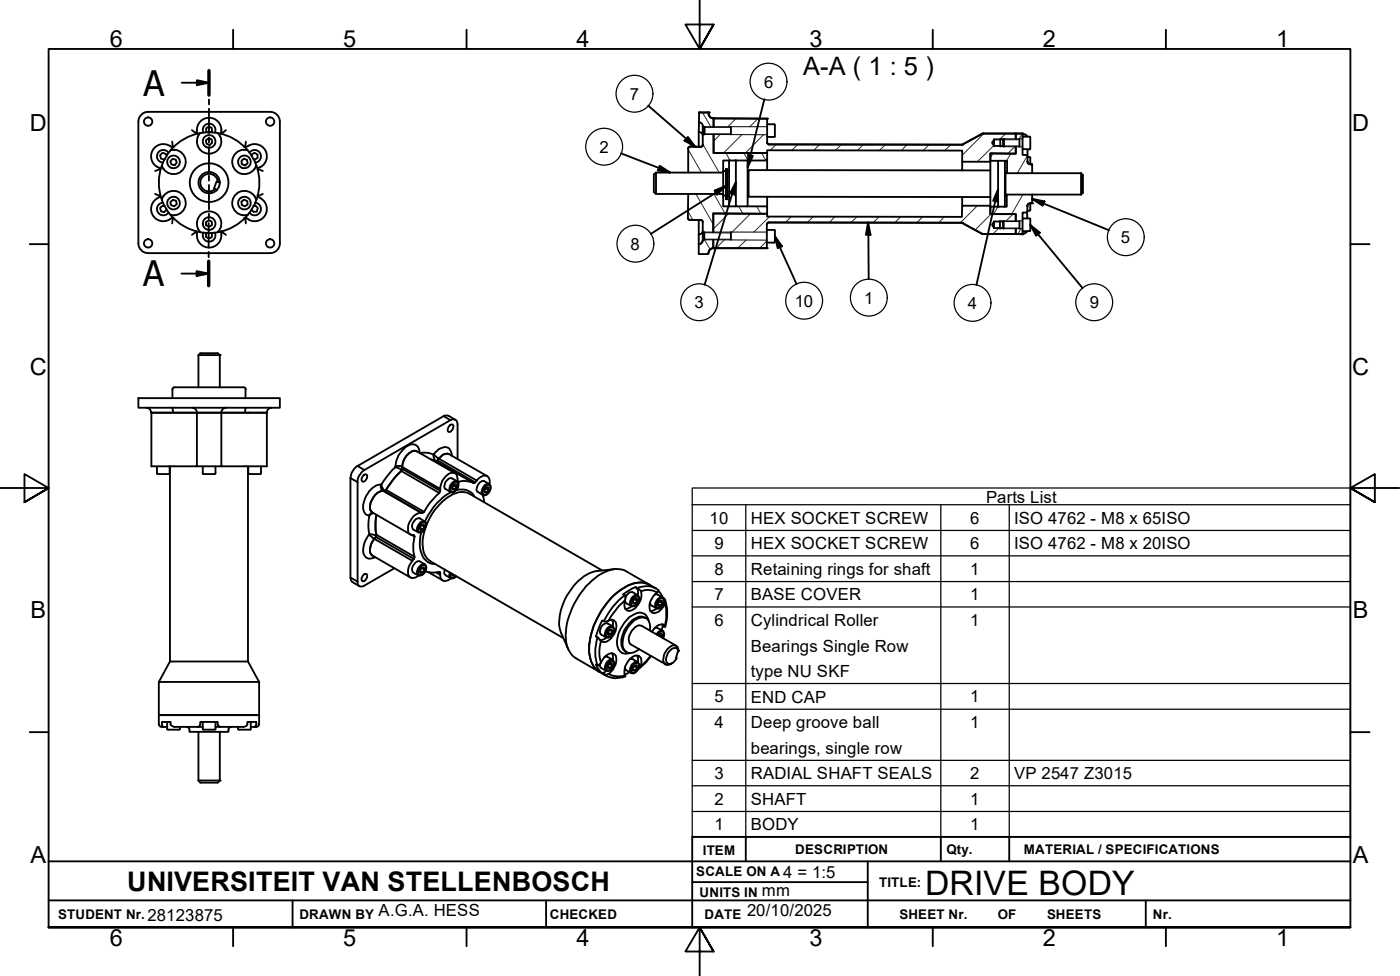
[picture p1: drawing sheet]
<svg xmlns="http://www.w3.org/2000/svg" width="287mm" height="200mm" viewBox="0 0 287 200" stroke-linecap="round" stroke-linejoin="round" font-family="sans-serif">
<!-- layer: Hatch -->
<g fill="none" stroke="#1e1e47" stroke-width=".21">
<path d="M141.2 30.7l2.7 4.7M142.7 39.8l3.6 6.2M144.1 23.1l1.7 2.9M144.1 29.5l3.4 5.9M146.4 39.8l2.3 4M146.5 24.3l-.1 .1M147.7 27.6l-1.3 1.4M148.9 31.4l.8 1.5M151 24.3l-1.7 1.7M152.2 27.6l-3.8 3.8M152.6 31.4l.8 1.5M155.5 24.3l-1.7 1.7"/>
<path d="M156.2 31.4l.9 1.5M156.7 27.6l-3.8 3.8M159.2 29.6l-1.2 1.2M163.6 29.6l-1.2 1.2M168.1 29.6l-1.2 1.2M172.6 29.6l-1.2 1.2M177.1 29.6l-1.2 1.2M181.6 29.7l-1.2 1.1M186.1 29.7l-1.3 1.2M190.6 29.7l-1.2 1.2M195 29.7l-1.2 1.2M201.8 27.4l-4.4 4.4"/>
<path d="M203.6 31.5l-.5 .8M203.8 29.8l-3.3 3.3M206.3 27.4l-1.3 1.2M207.3 31.5l-.9 1.5M208.1 30.1l-1.4 1.4M209.7 27.4l-.7 1M209.8 39.9l-2.3 4M210.8 31.9l-2.1 3.6M141.1 43.3l1 1.8M144.5 49.1l1.2 2M148.6 49.1l-1.7 1.8M149.5 43.8l-3.2 3.1"/>
<path d="M151.5 42.3l.9 1.5M153 49.2l-1.7 1.7M153.9 43.8l-3.7 3.8M155.2 42.3l.9 1.5M157.3 49.4l-1.5 1.5M157.9 44.4l-3.3 3.2M162.3 44.4l-1.2 1.2M166.8 44.4l-1.2 1.2M171.3 44.4l-1.2 1.2M175.8 44.4l-1.2 1.2M180.3 44.4l-1.2 1.3M184.7 44.4l-1.2 1.3"/>
<path d="M189.2 44.4l-1.2 1.3M193.7 44.4l-1.2 1.3M200.5 42.2l-3.5 3.5M203.3 43.9l-3.3 3.2M204.7 42.4l-.9 1.5M204.9 46.7l-1.3 1.2M207.8 43.9l-1.4 1.4M208.3 47.8l-.1 .1M209.4 46.9l-.6 1"/>
</g>
<!-- layer: Visible Edges(ISO) -->
<g fill="none" stroke="#000" stroke-width=".38">
<path d="M28.4 24.9v25a2 2 0 0 0 2 2M30.4 22.9h25a2 2 0 0 1 2 2M30.4 22.9a2 2 0 0 0-2 2M31.8 39.8l1.1 .4M32.3 34.2l.4 .2M32.7 34.4l.2 .5M32.9 39.9l-.2 .5M32.9 34.6l-1.1 .5M33.2 33.9l.4 .8M34.2 31.9l-.2-.3-.7-.3-.5 .5 .2 .7 .8 .1M34.6 31.3a1.3 1.3 0 0 0-2.2 .1 1.3 1.3 0 0 0 1 1.9M34.8 29.9a2.51 2.51 0 0 0-3.5 .9 2.51 2.51 0 0 0 .9 3.4"/>
<path d="M34.8 29.8l.6 .4 .3-.2M35 30.8a10.3 10.3 0 0 1 17.6 3.1 10.3 10.3 0 0 1-11.5 13.7M35 30.8a10.3 10.3 0 0 0 6.1 16.8M35.3 29l.1 1.2M35.4 32.6l.7 .1 .2 .6-.5 .5-.6-.1-.3-.6zM35.8 30.7a2.51 2.51 0 0 1 2 3.7 2.51 2.51 0 0 1-4.2 .2M35.9 30.7l-.9 .1M39.4 26.7l.9 .7M40.4 27.1l-.3 .4M40.4 27.1a2.55 2.55 0 0 1 2.5-3 2.55 2.55 0 0 1 2.5 3M40.6 28a2.51 2.51 0 0 0 2.3 3.5 2.51 2.51 0 0 0 2.3-3.5M41.1 27.2l-.5 .8"/>
<path d="M41.7 27.2a1.3 1.3 0 0 1 1.2-1.9 1.3 1.3 0 0 1 1.2 1.9M42.2 28.8l.6-.5 .6 .3 .1 .7-.5 .4-.6-.2zM42.5 27.1l-.2-.1v-.7l.6-.4 .5 .3 .1 .7-.3 .2M44.4 37.1l.7 .3-.1 .8-.5 .7-.6-.2zM44.6 27.2l.5 .8M44.7 37.3a1.81 1.81 0 0 0-2.3-1.6 1.81 1.81 0 0 0-1.1 2.6 1.81 1.81 0 0 0 2.8 .5M45.1 37.4a2.19 2.19 0 0 0-2.8-2.1 2.19 2.19 0 0 0-1.3 3.3 2.19 2.19 0 0 0 3.5 .3M45.3 27.1l.3 .4M46.4 26.7l-.9 .7M49.5 33l.5-.5 .7 .3 .1 .7-.5 .4-.7-.2zM49.9 30.7a2.51 2.51 0 0 0-1.9 3.7 2.51 2.51 0 0 0 4.2 .2M49.9 30.7l.8 .1"/>
<path d="M50 30l.5 .1M50.4 29l-.1 1.2M50.5 30.1a2.53 2.53 0 0 1 3.7 .5 2.53 2.53 0 0 1-.7 3.6M51.2 31.3a1.3 1.3 0 0 1 2.2 .1 1.3 1.3 0 0 1-1.1 1.9M51.6 32v-.3l.6-.4 .6 .4v.7l-.5 .3-.4-.2M52.6 33.9l-.4 .8M52.8 39.9l.1 .4a2.6 2.6 0 0 1 1.8 2.6 2.6 2.6 0 0 1-2.1 2.4l-1.1-.1-.5-.2M52.9 34.6l1 .5M53.5 34.2l-.6 .3-.1 .4M53.9 39.8l-1 .4M57.4 24.9v25a2 2 0 0 1-2 2h-25M134.6 35.4l-.5 .4v3.6l.5 .4"/>
<path d="M134.6 35.4v4.4M134.6 39.8h6.6M134.6 35.4h6.6M141.2 30.5v4.9h7.1M141.6 30l-.4 .2v.2M143.3 27.1a.76 .76 0 0 1 .8 .6M143.3 27.1v3M143.4 27.1h.1M143.4 25.1a.79 .79 0 0 1 .7 1h.3v1.3h-.3v2.4l-.3 .3-2.3-.1-.3 .3v.2M143.4 23.1h2M143.4 25.1l-.1 2M144.1 29.7v.2l-.4 .2"/>
<path d="M144.1 26.1v1.3M144.5 26v1.6M145.4 23.3a.98 .98 0 0 0 .9 1M146.4 24.3v1.7v-1.7h11v1.2M146.4 24.3a1.01 1.01 0 0 1-1-1.2h-2v2M146.4 24.3h11M148.3 39.8h-7.1l-.1 4.8M148.3 35.1v5M148.3 35.1h.6M149.2 35.1h.3M149.5 33v9.2M149.6 32.8l-.1 .1"/>
<path d="M149.9 26v1.6M150.9 32.8v.1M151 32.9l-.1 9.4M153.2 32.9l.1 .1M153.4 35.1h.1M153.4 33v9.2M157.4 28.1v1.2l.2 .3 39.8 .1M157.4 32.9v2M157.4 29.2l.2 .3 .2 .1M158.8 25.5l.1 .1v2.3M158.8 25.5h-1.4v2.6h1.4M158.9 27.9l-.1 .2"/>
<path d="M197.4 33.1v1.8M201.5 27.4l-4.1 2.3M201.5 27.4h6.8M203.1 33.1h-5.7v-2.2l-40-.1v.6h-11v-3.8v3.8h11v1.5h-9.1v2.2M203.1 34.9h-49.6v5.4l49.6 .1M203.2 33v.1M203.9 28.6l-.1 .1a.62 .62 0 0 0 0 1.1l.1 .1M203.9 28.6h1.8v1.3h-1.8M203.9 28.6v1.3M204.8 33h-.1v9.3M205.2 28.4v1.6M205.9 28.4v1.7"/>
<path d="M206.1 33l.1 .1M206.1 33l-.1 9.4M206.1 35.2h.1v5h-.1M206.2 35.5h.4M206.2 39.9h.3M208.3 27.4v1v-1h1.4v.6M208.3 27.4h1.4M209.1 28.4v1.7M209.7 30.5v1.3h1.1v1.3M209.7 27.6h.6l.4 .4M210.8 33.1a.54 .54 0 0 0 .5 .6M210.8 30.6v1.2"/>
<path d="M210.8 32.2h.4M210.8 33.1a.6 .6 0 0 0 .6 .6M211.2 32.2l.1 .2M211.2 28l.1 .2v2.2M211.2 28h-1.5v2.5l1.5 .1M211.3 30.4l-.1 .2M211.3 33.7h.4v1.8h-5.1v-2.5h-3.5v-1.6l5.2 .1v-1.4v1.4l-5.2-.1v10.9M211.3 33.7h.4M211.3 32.3v1.4M211.7 35.5h10M211.7 39.9h10M221.7 35.5l.4 .4v3.6l-.4 .4"/>
<path d="M221.7 35.5v4.4M32.7 40.4a2.54 2.54 0 0 0-1.5 3.4 2.54 2.54 0 0 0 3.6 1.2M33.4 41.5a1.3 1.3 0 0 0-1 2 1.3 1.3 0 0 0 2.2 .1M33.6 40.2a2.51 2.51 0 0 1 4.2 .2 2.51 2.51 0 0 1-2 3.7M33.6 40.1l-.4 .9M33.8 42.3l-.5-.1-.5 .4 .2 .7 .7 .2 .5-.6M34.9 41.4l.6-.4 .6 .1 .2 .7-.5 .5-.7-.3zM35 44l.9 .1M35.4 44.7l-.1 1.1M35.7 44.8l-.3-.2-.6 .4M40.1 47.3l.3 .4M40.3 47.4l-.9 .7"/>
<path d="M40.4 48.2a2.51 2.51 0 0 0 2.5 2.5 2.51 2.51 0 0 0 2.5-2.5M40.4 47.7v.5M40.6 46.9l.5 .7M40.6 46.8a2.51 2.51 0 0 1 2.3-3.5 2.51 2.51 0 0 1 2.3 3.5M41.7 47.7a1.3 1.3 0 0 0 1.2 1.8 1.3 1.3 0 0 0 1.2-1.8M42.2 45.5l.7-.4 .5 .3 .1 .7-.6 .4-.6-.3zM42.5 47.7l-.2 .1-.1 .7 .6 .4 .6-.3 .1-.7-.3-.2M45.1 46.9l-.5 .7M45.4 47.7v.5M45.5 47.4l.9 .7M45.6 47.3l-.3 .4M49.5 41.3l.5-.4 .7 .3 .1 .7-.6 .4-.6-.3z"/>
<path d="M50.3 44.7l.1 1.1M50.5 44.7l-.5 .1M50.5 44.7l.5 .3M50.7 44l-.8 .1M51.9 42.2h.6l.4 .5-.3 .7h-.6l-.4-.5M52.2 40.2a2.51 2.51 0 0 0-4.2 .2 2.51 2.51 0 0 0 1.9 3.7M52.2 40.1l.4 .9M52.3 41.5a1.3 1.3 0 0 1 1.1 2 1.3 1.3 0 0 1-2.2 .1M141.1 44.6l.1 .4 .3 .1M141.1 44.7l.2 .3 .2 .1M141.5 45.1h2.4l.2 .4M143.3 50v2.1h2a1.07 1.07 0 0 1 1-1.2"/>
<path d="M143.3 48.1v1.9M143.3 45.1v3M143.7 45.1l.4 .2v.2M144.1 45.5v2.2h.2v1.3h-.2v.3M144.1 49.3l-.3 .6-.5 .1M144.1 49.3a.76 .76 0 0 1-.8 .7M144.1 47.4a.91 .91 0 0 1-.8 .7M144.1 47.7v1.3M144.5 47.6v1.5M146.3 50.9v-1.8v1.8h11M146.3 50.9h11M146.3 50.9a.98 .98 0 0 0-.9 .9"/>
<path d="M148.3 40.1v2.2h9.1v1.5h-11.1v3.8v-3.8h11.1v.6h39.9l.1-2.2h5.7M148.3 40.1h.9v.7h-.3v-6.2h.3v5.5h.3M149.5 42.2l.1 .1M149.9 47.6v1.5M150.9 42.1l.1 .1M153.3 42.2l-.1 .1M153.4 40.1h.1M157.3 46v1.1M157.3 49.7v1.2M157.4 40.3v2M157.7 45.6l-.4 .2v.2M158.9 47.2v2.3"/>
<path d="M158.9 47.3l-.2-.2h-1.4v2.6h1.4l.2-.1M197.3 45.7l-39.8-.1-.2 .4M197.3 45.7l4.2 2.2M197.4 40.4v1.8M201.5 47.9l8.2 .1M203.1 42.3l.1 .1M203.9 45.4l-.4 .6 .4 .7M203.9 45.4h1.8v1.3h-1.8M203.9 45.4v1.3M204.7 42.3l.1 .1M204.7 42.3v.1M205.1 45.3v1.6"/>
<path d="M205.9 45.3v1.6M209.1 45.3v1.6M209.7 47.4v.6l-1.4-.1v-1v1h-6.8M210.7 47.4l-.5 .4h-.5M210.7 43.6v1.2M210.8 43.2h.3M211.1 44.8h-1.4v2.6h1.4M211.2 44.8l.1 .1M211.3 41.7a.6 .6 0 0 0-.6 .6M211.3 43l-.1 .2M211.3 41.7h.4v-1.8h-5.2v2.5h-3.4v1.5h5.2v1.4v-1.4h-5.2v-1.6M211.3 41.7a.55 .55 0 0 0-.5 .6l-.1 1.3h-1v1.2"/>
<path d="M211.3 45v2.2l-.1 .2M211.3 41.7h.4M211.3 41.7v1.3M35.4 79.8v1.8M35.8 79.4h14.2h.2l.2 .4M35.8 79.4l-.4 .2v.2M40.7 72.8l.4-.4h3.5l.5 .4M40.7 72.8h4.4M40.7 72.8v6.6M45.1 72.8v6.6M50.4 79.8v1.8M28.4 81.6h29v2h-29z"/>
<path d="M30 83.6a.98 .98 0 0 1 1 1M31.1 84.6v11h23.6v-11M31.1 84.6h4.1M31.1 84.6h23.6M32.2 95.6v1.4l.2 .2M34.8 95.6v1.5l-2.4 .1M34.8 95.8l.1 .2M34.9 95.9v39.7M35.3 83.6l.2 1M39.4 83.6a.98 .98 0 0 1 1 1v11M41.6 95.6v1.5l2.4 .1M44.2 95.6v1.4l-.2 .2"/>
<path d="M46.4 83.6a.98 .98 0 0 0-1 1v11M50.4 83.6l-.1 1M50.9 95.9v39.7M50.9 95.8v.2M50.9 95.6v1.4l.2 .2M51.1 97.2h2.2M53.5 95.6v1.4l-.1 .2M55.7 83.6a.98 .98 0 0 0-1 1M74.5 97.4a.48 .48 0 0 1 .8-.1 .48 .48 0 0 1-.1 .7l-.4 .6-.3 .1a.8 .8 0 0 1 0-1.3zM78.2 99.3l.3 .9 .5 .4M81.1 95.8l1.4 .5M88.5 94.2l.8 .4 .3-.1a2.84 2.84 0 0 1 2.3-1.5l8 4.6"/>
<path d="M88.9 93.2l.3 1 .2 .4M91.9 98.2l.6-.2 1.2 .6a1.44 1.44 0 0 1-1.1 2.3l-1.2-.6a1.42 1.42 0 0 1 .5-2.1zM92.4 87.1l.4-.1a.98 .98 0 0 1-.8 1.5 1.09 1.09 0 0 1 .4-1.4zM93 99.4l.6 .4M93.1 99.5l-.3 .3M93.2 99.3h.4v.5l-.4 .5h-.4v-.5zM93.3 97l-7.8-4.5a1.89 1.89 0 0 0-2.2 1 4.9 4.9 0 0 0-.9 2.9 21.6 21.6 0 0 0-3.4 4.2 2.8 2.8 0 0 0-2.8 2 1.83 1.83 0 0 0 .2 2.4l7.8 4.5M93.4 86l-1.4-.8h-.8l-17.9 10.3a3.3 3.3 0 0 0-1.4 2.5v20.4l.1 .5 .3 .4 1.4 .8M93.9 94v-7.1a.91 .91 0 0 0-.5-.9 .91 .91 0 0 0-1 .1l-17.7 10.2a3 3 0 0 0-1.4 2.5v20.4a.84 .84 0 0 0 .4 .9 .84 .84 0 0 0 1-.1l6.2-3.5M98.5 98.8l.6-.2 1.2 .6a1.5 1.5 0 0 1-1.1 2.3l-1.2-.7a1.35 1.35 0 0 1 .3-1.8zM99.8 99.8l.4 .1v.6l-.4 .5-.4-.1v-.6zM100.4 99.3a1.25 1.25 0 0 0-1.2-1.8l-1.2 .7-.7 .8a6.8 6.8 0 0 0-3.4-.3 1.36 1.36 0 0 0-.9-1.8 3.2 3.2 0 0 0-2.7 2.9v.9a23.2 23.2 0 0 0-3.3 4.2l-.3 .2a2.71 2.71 0 0 0-2.6 1.8 2.36 2.36 0 0 0 0 2.6l.8 .2 .1 .2a9.5 9.5 0 0 0 0 4.3v.2a3.4 3.4 0 0 0-1.1 3.8l.2 .1a1.44 1.44 0 0 0 1.8-.4"/>
<path d="M74.7 117.7l.4-.1a.86 .86 0 0 1-.3 1.4l-.3 .1a.73 .73 0 0 1 0-1.2zM75.8 109.5l1.4 .3M76.6 105.2l-.8 .5M77.2 105.5a14.7 14.7 0 0 0 0 4.4 3.7 3.7 0 0 0-1.1 3.6l.3 .4 7.8 4.5M85.1 106.6l.8-.4 1.2 .7a1.13 1.13 0 0 1 .1 1.5 1.21 1.21 0 0 1-1.4 .7l-1-.6a1.37 1.37 0 0 1 .3-1.9zM85.1 115.4l.8-.4 1.2 .6a1.49 1.49 0 0 1-.7 2.3h-.6l-1-.6a1.37 1.37 0 0 1 .3-1.9zM86.2 107.9l-.1 .3 .6 .3M86.2 116.8l-.1 .2 .6 .3M86.3 107.8l.2-.2 .6 .3M86.3 116.6l.2-.2 .6 .3M86.5 107.6l.4-.2 .2 .5-.4 .6-.5 .1-.1-.5zM86.5 116.4l.4-.1 .2 .4-.4 .6-.5 .2-.1-.5z"/>
<path d="M87.2 117a6.9 6.9 0 0 0 3.1 .3 1.38 1.38 0 0 0 .8 1.8l.8-.2 .6-.3M87.9 117.3l2.9 1.6M88.3 115.1l27.2 15.6M91.2 116.7v1l1.3 .8a1.09 1.09 0 0 0 1.1-.4M92.8 117.6v.3l.4 .1 .1-.1M92.8 100.1l.4 .2M92.8 117.8l.4 .2M96.3 101.2l27.2 15.7M99.2 101.5l.1 1.4M99.4 100.7l.4 .3M99.6 100l.6 .5M99.7 100.1l-.3 .3"/>
<path d="M126 116.6l-3.5 .4a8.2 8.2 0 0 0-5.7 4.3 10.6 10.6 0 0 0-2 7.5l1.8 4.3M133.3 119.9a5.4 5.4 0 0 0-5.8 .9 16.2 16.2 0 0 0-6.7 12.9 5.1 5.1 0 0 0 2.2 4M133.3 119.9l-4.8-2.8a4.5 4.5 0 0 0-4.5 .2 15.7 15.7 0 0 0-7.9 13.6 4.8 4.8 0 0 0 2.1 4l4.8 2.8M133.3 119.9l1.7 1 .1 .3-.2 .1a4 4 0 0 0-1.7 3.3 1.09 1.09 0 0 0 .7 1 1.09 1.09 0 0 0 1.2-.3 2.78 2.78 0 0 0 1.4-2.2l-.4-.5M32.6 139.8v6.8h20.5v-6.8M32.6 139.8h20.5M34.9 135.6h16M34.9 135.6l-2.3 4.2M50.9 135.6l2.2 4.2M122.2 136.2l.4 .1a.61 .61 0 0 0 .7-.5 2.58 2.58 0 0 1 2.4-1.9 1.59 1.59 0 0 1 .6 2.2 3.7 3.7 0 0 1-1.8 2.1 1.69 1.69 0 0 1-1.7-1zM123.5 127.2a1.48 1.48 0 0 0 1.7-.1 1.1 1.1 0 0 1 1.2 1.4 4 4 0 0 1-2.2 3.1 1.61 1.61 0 0 1-1.5-.9l-.5-.3zM123.6 128.1l.9-.4 1.2 .6a1.49 1.49 0 0 1-1.4 2.3l-1-.6a1.43 1.43 0 0 1 .3-1.9z"/>
<path d="M124 134.7l.5-.1 1.2 .6a1.49 1.49 0 0 1-1.4 2.3l-1.1-.7-.1-.7M124.4 137.5l-.9 .5M124.4 130.6l-.5 .4-.8 .2M124.7 129.7l.6 .3M124.7 136.6l.5 .3M124.7 136.3v.2M124.8 129.4l-.1 .3M124.9 129.1l.5-.1 .2 .4-.3 .6-.5 .2-.2-.5zM125 136l.5 .3M125 136l-.2 .2M125 129.1l-.2 .2M125 135.9l.5-.1v.5l-.3 .6-.5 .1v-.5z"/>
<path d="M125 129.1l.6 .3M125.5 133.9l.2 .5v.9M125.5 127l.2 .5v.9M127.8 121.8l2.6-1.5 .5 .3a1.31 1.31 0 0 1 .6 1.9 3.5 3.5 0 0 1-2.4 2.7h-.3a1.55 1.55 0 0 1-.5-2.3 .83 .83 0 0 0-.5-1.1zM128.3 133.5l.2 .2M129.1 135.1h.6l1.1 .6M129.2 137.7l-1.1 .5M129.5 124.3l-.7 .4-.5 .1M129.8 137.2l.5 .2M129.8 123.4l.5 .3M130.1 136.5l-.3 .4M130.1 136.5l.6 .3"/>
<path d="M130.2 122.6h.4l.1 .5-.4 .6h-.4l-.1-.5zM130.2 136.3h.4l.1 .5-.4 .6h-.4l-.1-.5zM130.4 120.3a1.49 1.49 0 0 1 .4 1.7M130.7 134.4l.2 .4-.1 .9M130.7 123.1l-.6-.4-.3 .6M130.8 135.7a1.5 1.5 0 0 1-1.1 2.3l-1.2-.6-.3-.6M130.8 122a1.41 1.41 0 0 1-.4 2l-.4 .3-.5-.1-1-.6-.3-.5M130.8 122l-1.1-.7a1.45 1.45 0 0 0-1.4 1.2M130.9 137.1a1.87 1.87 0 0 0 .2-2.7 2.47 2.47 0 0 0-2.7 1.9 2.81 2.81 0 0 0-.1 2.3 4.4 4.4 0 0 1-4-.2l-1.3-.7M132.3 126.6l.2 .1M133.3 129.2a2.14 2.14 0 0 0-1-2.6 3.3 3.3 0 0 0-3.3 1.7 5.2 5.2 0 0 0-1.1 4.6 1.56 1.56 0 0 0 2.4 .6l.8-.5M133.5 134.4l-.8 1.1-1.6 1.5"/>
<path d="M134.2 121.9l.5-.1 1.3 .6a1.5 1.5 0 0 1-1.2 2.3l-1.3-.7-.2-.5M134.2 128.8l.5-.1 1.3 .6a1.13 1.13 0 0 1 0 1.5M134.7 124.7l-.8 .5h-.5M134.9 123.8l.5 .3M135 123.5l-.1 .2M135.1 121.1l.6 .8 .2 .5M135.1 123.4l.2-.2 .5 .4M135.3 130v.1M135.3 123.1h.5v.5l-.4 .5-.4 .1-.1-.5zM135.8 128l.2 .3M135.8 130.4l-.5-.3-.2 .2 .2-.4h.5v.5l-.1 .2M136 128.3l.5 .2a.61 .61 0 0 0-.4-.6 .61 .61 0 0 0-.7 .1l-.9 .5-.8 1"/>
<path d="M136 128.3l-.3 .9M136.4 122.9a9.2 9.2 0 0 1 .1 5.5M138.7 134.7v.1a1.38 1.38 0 0 1-1.9 1.1 2.39 2.39 0 0 1 1.1-3l.5-.1a.65 .65 0 0 1 .7 .7 .99 .99 0 0 0-.4-1.2 .99 .99 0 0 0-1.3 .3 2.86 2.86 0 0 0-1.2 3.2 .98 .98 0 0 0 1.7 .1M138.7 132.3l-7.1-4a1.85 1.85 0 0 0-2.1 1 2.1 2.1 0 0 0-.1 2.8l7.1 4M139.1 133.5l-.5 1.6 .1-.1M32.6 148.4v-1.8h20.5v1.8M32.6 148.4a.6 .6 0 0 0 .6 .6M33.1 149h1.2M33.6 149a.45 .45 0 0 1-.4-.6v-.4h1.8l.1 .7 .6 .3h5.9M34.3 149.4l.1 .1h2.4M34.3 148v1.4M36.9 149.4l-.2 .1"/>
<path d="M36.9 149v.4M38.3 149a.6 .6 0 0 1 .6 .6M38.9 149.5v.5h8v-.5M40.6 149l.5-.5v-.5h3.5l.1 .6 .4 .4M40.7 160l.4 .4h3.5l.5-.4M40.7 160h4.4M40.7 150v10M41.6 148v1.4M41.6 149.4l.2 .1h2.2M44.2 149h5.7a.82 .82 0 0 0 .8-.6v-.4h1.9l-.1 .7-.3 .3M44.2 148v1.4M44.2 149.4l-.2 .1"/>
<path d="M45.1 150v10M47.5 149a.6 .6 0 0 0-.6 .6M48.8 149.4l.2 .1M48.8 149v.4M49 149.5h2.3M51.4 148v1.4M51.4 149.4l-.1 .1M53.1 148.4a.6 .6 0 0 1-.6 .6h-1.1"/>
<circle cx="30.4" cy="24.9" r=".86"/>
<circle cx="35.6" cy="33.2" r="1.3"/>
<circle cx="42.9" cy="37.4" r="4"/>
<circle cx="42.9" cy="29" r="1.3"/>
<circle cx="50.1" cy="33.2" r="1.3"/>
<circle cx="55.4" cy="24.9" r=".86"/>
<circle cx="30.4" cy="49.9" r=".86"/>
<circle cx="35.6" cy="41.6" r="1.3"/>
<circle cx="42.9" cy="45.8" r="1.3"/>
<circle cx="50.1" cy="41.6" r="1.3"/>
<circle cx="55.4" cy="49.9" r=".86"/>
</g>
<g fill="#000">
<circle cx="143.4" cy="23.1" r=".19"/>
<circle cx="145.4" cy="23.1" r=".19"/>
<circle cx="146.4" cy="24.3" r=".19"/>
<circle cx="157.4" cy="24.3" r=".19"/>
<circle cx="197.4" cy="29.7" r=".19"/>
<circle cx="201.5" cy="27.4" r=".19"/>
<circle cx="208.3" cy="27.4" r=".19"/>
<circle cx="209.7" cy="27.4" r=".19"/>
<circle cx="146.3" cy="50.9" r=".19"/>
<circle cx="157.3" cy="50.9" r=".19"/>
<circle cx="197.3" cy="45.7" r=".19"/>
<circle cx="201.5" cy="47.9" r=".19"/>
<circle cx="208.3" cy="47.9" r=".19"/>
<circle cx="209.7" cy="48" r=".19"/>
<circle cx="211.7" cy="41.7" r=".19"/>
<circle cx="45.1" cy="72.8" r=".19"/>
<circle cx="139.1" cy="133.3" r=".19"/>
<circle cx="45.1" cy="160" r=".19"/>
</g>
<!-- layer: Threads(ISO) -->
<g fill="none" stroke="#000" stroke-width=".21">
<path d="M144.1 27.6h13.3M144.1 26h13.3M144.3 27.4h5.6M144.3 26.1h5.6M205.2 30l4.5 .1M205.2 28.4h4.5M205.7 29.9h3.4M205.7 28.6h3.4M144.1 47.6h13.2M144.1 49.1l13.2 .1M144.3 49h5.6M144.3 47.7l5.6 .1"/>
<path d="M205.1 46.9h4.6M205.1 45.3h4.6M205.7 46.7h3.4M205.7 45.4h3.4"/>
</g>
<!-- layer: Visible Tangent Edges(ISO) -->
<g fill="none" stroke="#000" stroke-width=".38">
<path d="M71.9 98l1.4 .8M73.3 95.5l1.4 .8M81.1 95.7l.4-.2 .8 .1 8 4.6M81.1 95.7l-1.8 2-1.1 1.6M82.3 96.5l7.8 4.5M82.5 96.1l7.8 4.5M86 92.8a1.55 1.55 0 0 0-.8-1.6 1.55 1.55 0 0 0-1.8 .3 5.3 5.3 0 0 0-2.3 4.2M86.2 92.8h1.1l1.7 .3M89 93.1l1 .9 7.8 4.5M89 93.1a2.65 2.65 0 0 1 3-1.3l.5 .8 .1 .8M89.3 94.6l7.9 4.4M89.7 94.4l7.8 4.5"/>
<path d="M91 85.3l1.4 .8M93 99.1a.57 .57 0 0 1 .7-.3 .57 .57 0 0 1 .3 .8 1.55 1.55 0 0 1-1.4 1.2 1.22 1.22 0 0 1 .4-1.7zM93.7 98.6a1.42 1.42 0 0 0-1.5 1.5 .57 .57 0 0 0 .3 .7M93.9 98.6l.1 .1M99.4 99.8l.2-.2a.58 .58 0 0 1 .8-.2 .58 .58 0 0 1 .2 .8 1.17 1.17 0 0 1-1.5 1.1l-.1-.7zM100.3 99.2a1.57 1.57 0 0 0-1.4 2.1l.2 .2M71.9 118.4l1.4 .8M75.7 105.7l-.1 1.6 .1 2.2M76.5 105.1l-.6 .2-.2 .4M77 114.2l-.4 .2a1.49 1.49 0 0 1-1.6-.2 1.49 1.49 0 0 1-.5-1.6l.4-1.8 .8-1.3 1.1 .9 7.8 4.5M77.1 110l7.8 4.6M77.2 109.6l7.8 4.5"/>
<path d="M78.9 100.6l7.7 4.6M79.2 100.4l7.8 4.5M84.4 109.6l.6 .4M86.2 107.4l.2-.1a.58 .58 0 0 1 .7-.3 .58 .58 0 0 1 .3 .8 1.33 1.33 0 0 1-1.4 1.2l-.2-.3v-.5zM86.2 116.3l.2-.2a.58 .58 0 0 1 .7-.2 .58 .58 0 0 1 .3 .7 1.16 1.16 0 0 1-1.5 1.1l-.1-.7zM86.4 105.1l-8-4.6-.3-.7 .1-.5a3.9 3.9 0 0 0-3.3 2.7 2.97 2.97 0 0 0 .2 3.5l.6 .2M86.4 109.1a5.9 5.9 0 0 0 .8 5.6 2.55 2.55 0 0 0 2.1 .9M87.1 106.9a1.49 1.49 0 0 0-1.5 1.9l.2 .3M87.1 115.6a1.56 1.56 0 0 0-1.3 2.3M87.2 108.2a6.8 6.8 0 0 0 .4 6.3l.7 .6M89.5 117.3l.8 .5M90 117.2l.3 .2"/>
<path d="M92.3 117.3l-.2 .7 .4 .5M92.5 100.9a12.1 12.1 0 0 0-5.3 6M92.5 117.5a.62 .62 0 0 0 .1 .9 .62 .62 0 0 0 .9-.4M93.5 100.5a3.1 3.1 0 0 1 3.8 1.3M96.3 101.2a4.1 4.1 0 0 0-4.5 .7 12.6 12.6 0 0 0-4.4 5.9M122.6 130.6a9.3 9.3 0 0 0 0 5.7M123.3 131.3l-.4 2.1 .1 1.3 .3 1.1M123.8 138.2l.5 .2M124.7 129l.1-.2a.62 .62 0 0 1 1-.2 .62 .62 0 0 1 .1 .9 1.16 1.16 0 0 1-1.4 1 1.38 1.38 0 0 1 .2-1.5zM124.7 135.8l.3-.2a.57 .57 0 0 1 .8-.1 .57 .57 0 0 1 .1 .8l-.6 .9a.57 .57 0 0 1-.8 .1 .57 .57 0 0 1-.2-.7zM124.8 138.1l.9 .4 .9 .1 1.6-.2M125.7 128.3a1.57 1.57 0 0 0-1.5 2.2l.1 .1"/>
<path d="M125.7 135.2a1.57 1.57 0 0 0-1.5 2.2l.1 .1M128.1 122a15 15 0 0 0-4.3 5.3M128.2 123l-1.6 1.6-1.8 2.6M129.9 122.5l.2-.2a.59 .59 0 0 1 .8 0 .59 .59 0 0 1 .1 .8 1.1 1.1 0 0 1-1.4 1l-.2-.6zM130 136.1a.6 .6 0 0 1 .9-.1 .6 .6 0 0 1 0 .8 1.02 1.02 0 0 1-1.4 1l-.1-.4 .1-.5zM130.7 120.5l1.2-.3a4 4 0 0 1 2.7 .4M130.8 135.7a1.45 1.45 0 0 0-1.3 .7 1.45 1.45 0 0 0 0 1.5M130.8 122a1.45 1.45 0 0 0-1.3 .7 1.45 1.45 0 0 0 0 1.5M131.4 121.2l1.6-.3 .9 .1 .9 .4M132.3 126.6a2.45 2.45 0 0 0-2.9 .8 5.5 5.5 0 0 0-1.8 5.3l.2 .3 .5 .5M133 127.2a1.99 1.99 0 0 0-1.4-1.6 1.99 1.99 0 0 0-2 .6 7 7 0 0 0-3 6.1 1.83 1.83 0 0 0 2.6 1.6M133.4 134.4l-2 2.1"/>
<path d="M134.8 130.1l.4-.4a.56 .56 0 0 1 .8-.2 .56 .56 0 0 1 .1 .7l-.1 .6M135.1 123a.64 .64 0 0 1 1-.3 .64 .64 0 0 1-.1 1.1l-.3 .5a.6 .6 0 0 1-.8 .3 .6 .6 0 0 1-.3-.8zM136 122.4a1.53 1.53 0 0 0-1.6 1.7v.3l.2 .3M136 129.3h-.6l-.8 .7M136.4 123.8l.3 1v2l-.3 1.4"/>
</g>
<!-- layer: Section View Lines(ISO) -->
<g fill="none" stroke="#000" stroke-width=".38">
<path d="M37.3 17h5.6M40.4 16.4l2.5 .6-2.5 .5zM42.9 14.5v5M42.9 20.4v1M42.9 22.3v5M42.9 28.2v1M42.9 30.1v5M42.9 36v1M42.9 37.9v5M37.2 56.1h5.6M40.3 55.6l2.5 .5-2.5 .5zM42.8 45.7v5"/>
<path d="M42.8 51.6v1.1M42.8 53.5v5M42.9 43.8l-.1 1.1"/>
</g>
<path d="M42.9 14.5v5M42.8 53.5v5" fill="none" stroke="#000" stroke-width=".7"/>
<path d="M40.4 16.4l2.5 .6-2.5 .5zM40.3 55.6l2.5 .5-2.5 .5z" fill="#000"/>
<!-- layer: Symbols(ISO) -->
<g fill="none" stroke="#000" stroke-width=".25">
<path d="M142 103.4v-3.4h135v3.4M142 103.4v68.1h135v-68.1M142 103.4h135M142 108.7h135M142 113.9h135M142 119.2h135M153 103.4v68.1M193 103.4v68.1M207 103.4v68.1M142 124.4h135M142 140.1h135M142 145.4h135"/>
<path d="M142 155.8h135M142 161h135M142 166.3h135"/>
<circle cx="130.1" cy="19.2" r="3.8"/>
<circle cx="157.6" cy="16.7" r="3.8"/>
<circle cx="123.9" cy="30.1" r="3.8"/>
<circle cx="130.3" cy="49.9" r="3.8"/>
<circle cx="230.9" cy="48.6" r="3.8"/>
<circle cx="143.4" cy="61.9" r="3.8"/>
<circle cx="164.9" cy="61.6" r="3.8"/>
<circle cx="178.2" cy="61" r="3.8"/>
<circle cx="199.5" cy="62.1" r="3.8"/>
<circle cx="224.4" cy="61.9" r="3.8"/>
</g>
<!-- layer: Border_0 -->
<g fill="none" stroke="#000" stroke-width=".38">
<path d="M47.8 6.1v3.9M95.7 6.1v3.9M143.5 0v10l-2.9-5h5.8l-2.9 5 2.9-5M191.3 6.1v3.9M239.1 6.1v3.9M6.1 50h3.9M277 50h3.9M0 100h10l-5-2.8v5.7l5-2.9-5 2.9M287 100h-10l5-2.8v5.7l-5-2.9 5 2.9M6.1 150.1h3.9M277 150.1h3.9M10 190.1v-180.1h267v180.1h-267h267"/>
<path d="M47.8 190.1v3.8M95.7 190.1v3.8M146.4 195l-2.9-4.9 2.9 4.9h-5.8l2.9-4.9v9.9M191.3 190.1v3.8M239.1 190.1v3.8"/>
</g>
<!-- layer: Sketch Geometry(ISO) -->
<path d="M10 176.5h267M153 171.5v5M178 176.5v13.6M193 171.5v5M207 171.5v5M277 171.5h-135v18.6M10 190.1h267M10 184.5h267M60 184.5v5.6M112 184.5v5.6M142 180.8h36M235 184.5v5.6" fill="none" stroke="#000" stroke-width=".38"/>
<!-- layer: Symbols(ISO) -->
<g fill="none" stroke="#000" stroke-width=".38">
<path d="M127.4 31.4l10.1 4M133 21.7l9.6 8.4M135.3 34l2.2 1.4-2.6-.5zM141.1 28.1l1.5 2-2.2-1.3zM146.6 39.1l2.3-1-1.8 1.8zM148.9 38.1l-15.4 9.8M150.9 37.3l-.2 2.6-1-.3zM150.9 37.3l-6.4 21.1M153.5 31.8l.9 .1-1 2.4zM156.8 20.3l-3.4 14M204.7 38.8v2.5l-1-.2zM204.7 38.8l-4.4 19.6"/>
<path d="M158.9 48.4l1.5 2.1-.9 .4zM158.9 48.4l4.5 9.8M178.1 45.6l.5 2.5h-1zM178.1 45.6l.1 11.6M211.3 46.1l2 1.6-.8 .6zM211.3 46.1l10.8 13M211.7 40.8l2.5 .5-.3 .9zM211.7 40.8l15.8 6.4"/>
</g>
<path d="M135.3 34l2.2 1.4-2.6-.5zM141.1 28.1l1.5 2-2.2-1.3zM146.6 39.1l2.3-1-1.8 1.8zM150.9 37.3l-.2 2.6-1-.3zM153.5 31.8l.9 .1-1 2.4zM158.9 48.4l1.5 2.1-.9 .4zM178.1 45.6l.5 2.5h-1zM204.7 38.8v2.5l-1-.2zM211.3 46.1l2 1.6-.8 .6zM211.7 40.8l2.5 .5-.3 .9z" fill="#000"/>
<g font-size="7.2">
<text x="29.4" y="19.6">A</text>
<text x="29.3" y="58.7">A</text>
</g>
<text font-size="6.9" x="189.7" y="183.4">DRIVE BODY</text>
<text font-size="5.5" x="26.1" y="182.6">UNIVERSITEIT VAN STELLENBOSCH</text>
<text font-size="5.2" x="164.7" y="15.4">A-A ( 1 : 5 )</text>
<g font-size="4.8">
<text x="22.5" y="9.7">6</text>
<text x="70.4" y="9.7">5</text>
<text x="118.2" y="9.7">4</text>
<text x="166.1" y="9.7">3</text>
<text x="213.9" y="9.7">2</text>
<text x="261.7" y="9.7">1</text>
<text x="6.1" y="26.8">D</text>
<text x="277.4" y="26.8">D</text>
<text x="6.1" y="76.8">C</text>
<text x="277.4" y="76.8">C</text>
<text x="6.2" y="126.7">B</text>
<text x="277.5" y="126.7">B</text>
<text x="6.2" y="176.8">A</text>
<text x="277.5" y="176.8">A</text>
<text x="22.5" y="193.9">6</text>
<text x="70.4" y="193.9">5</text>
<text x="118.2" y="193.9">4</text>
<text x="166.1" y="193.9">3</text>
<text x="213.9" y="193.9">2</text>
<text x="261.7" y="193.9">1</text>
</g>
<g font-size="3.4">
<text x="156.7" y="18">6</text>
<text x="129.2" y="20.4">7</text>
<text x="122.9" y="31.3">2</text>
<text x="129.3" y="51.2">8</text>
<text x="229.9" y="49.8">5</text>
<text x="142.4" y="63.2">3</text>
<text x="163" y="62.9">10</text>
<text x="177.2" y="62.2">1</text>
<text x="198.5" y="63.3">4</text>
<text x="223.5" y="63.2">9</text>
<text x="145.5" y="107.3">10</text>
<text x="154" y="107.4">HEX SOCKET SCREW</text>
<text x="199" y="107.3">6</text>
<text x="202.2" y="103">Parts List</text>
<text x="208" y="107.4">ISO 4762 - M8 x 65ISO</text>
<text x="146.6" y="112.6">9</text>
<text x="154" y="112.6">HEX SOCKET SCREW</text>
<text x="199" y="112.6">6</text>
<text x="208" y="112.6">ISO 4762 - M8 x 20ISO</text>
<text x="146.6" y="117.8">8</text>
<text x="154" y="117.8">Retaining rings for shaft</text>
<text x="199" y="117.8">1</text>
<text x="146.6" y="123">7</text>
<text x="154" y="123.1">BASE COVER</text>
<text x="199" y="123.1">1</text>
<text x="146.6" y="128.3">6</text>
<text x="154" y="128.3">Cylindrical Roller</text>
<text x="199" y="128.3">1</text>
<text x="154" y="133.5">Bearings Single Row</text>
<text x="146.6" y="144">5</text>
<text x="154" y="138.7">type NU SKF</text>
<text x="199" y="144">1</text>
<text x="146.6" y="149.2">4</text>
<text x="154" y="144">END CAP</text>
<text x="154" y="149.2">Deep groove ball</text>
<text x="199" y="149.2">1</text>
<text x="154" y="154.4">bearings, single row</text>
<text x="146.6" y="159.7">3</text>
<text x="154" y="159.7">RADIAL SHAFT SEALS</text>
<text x="199" y="159.7">2</text>
<text x="208" y="159.7">VP 2547 Z3015</text>
<text x="146.6" y="164.9">2</text>
<text x="154" y="165">SHAFT</text>
<text x="199" y="164.9">1</text>
<text x="146.6" y="170.2">1</text>
<text x="154" y="170.2">BODY</text>
<text x="199" y="170.2">1</text>
<text x="160.7" y="180">4 = 1:5</text>
<text x="156.3" y="183.6">mm</text>
<text x="30.2" y="188.7">28123875</text>
<text x="77.7" y="187.6">A.G.A. HESS</text>
<text x="153.2" y="187.6">20/10/2025</text>
</g>
<g font-size="2.7">
<text x="142.8" y="179.6">SCALE ON A</text>
<text x="144.1" y="175.1">ITEM</text>
<text x="163.1" y="175.1">DESCRIPTION</text>
<text x="194.1" y="175">Qty.</text>
<text x="210" y="175">MATERIAL / SPECIFICATIONS</text>
<text x="143.5" y="183.8">UNITS IN</text>
<text x="180.3" y="181.9">TITLE:</text>
<text x="11.9" y="188.4">STUDENT Nr.</text>
<text x="61.4" y="188.3">DRAWN BY</text>
<text x="112.8" y="188.3">CHECKED</text>
<text x="144.5" y="188.3">DATE</text>
<text x="184.5" y="188.3">SHEET Nr.</text>
<text x="204.7" y="188.3">OF</text>
<text x="214.8" y="188.3">SHEETS</text>
<text x="236.5" y="188.3">Nr.</text>
</g>
</svg>
